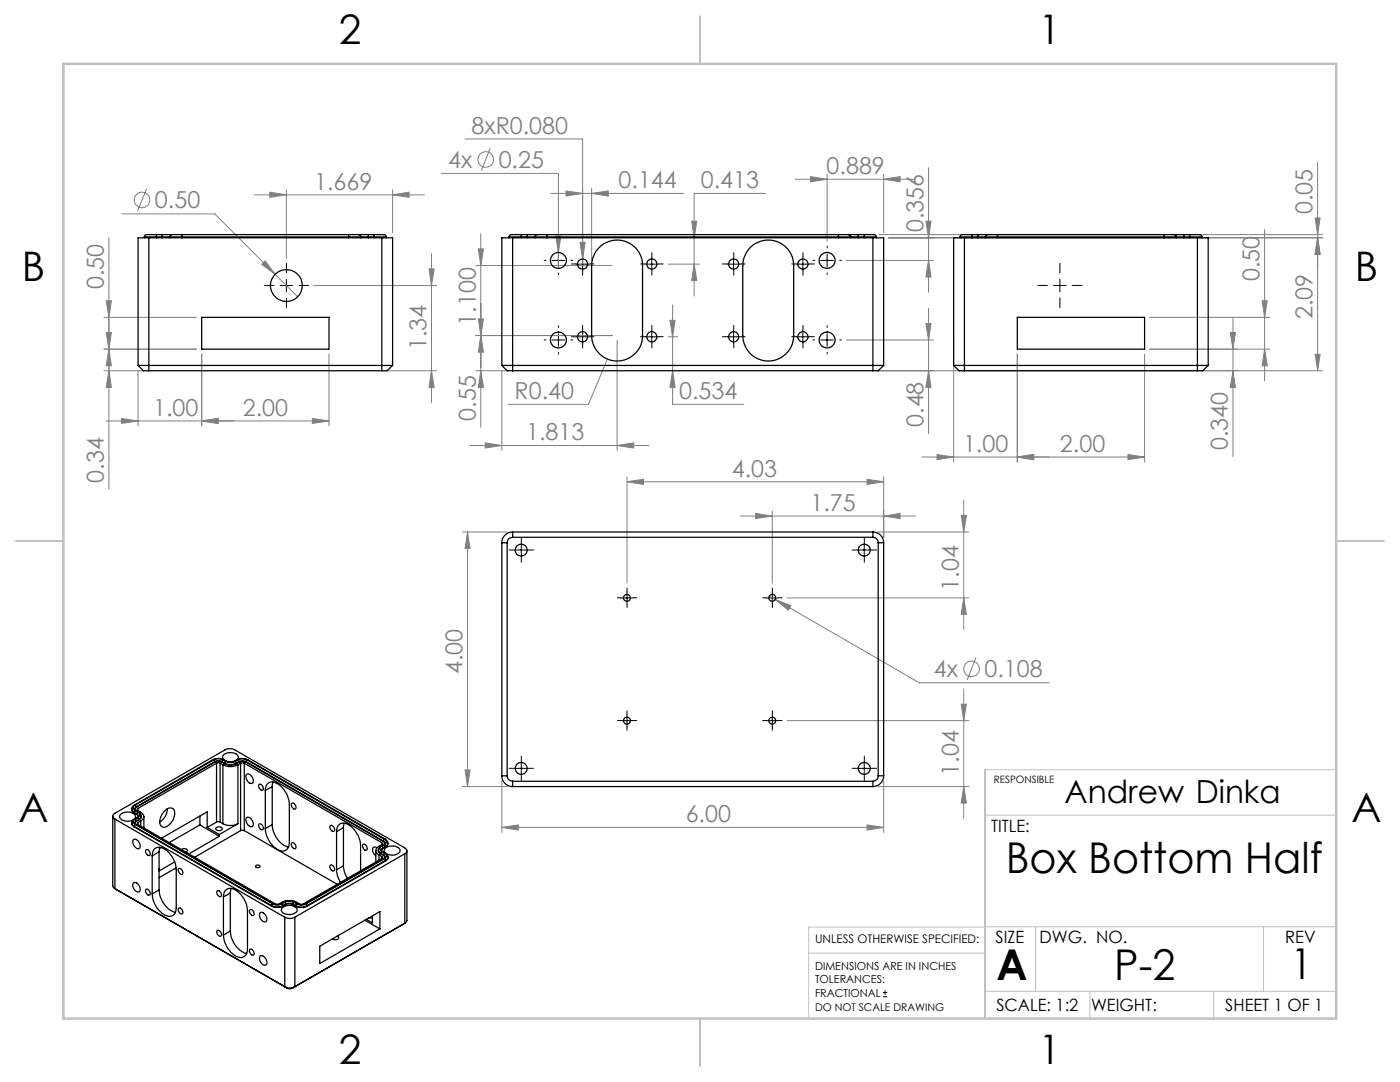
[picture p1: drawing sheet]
<svg xmlns="http://www.w3.org/2000/svg" width="279mm" height="216mm" viewBox="0 0 279 216" stroke-linecap="round" stroke-linejoin="round" font-family="sans-serif">
<g fill="none" stroke="#808080" stroke-width=".2">
<path d="M29.2 37.7l-1.8 4.4M50.8 38.9h33.9M53.8 38.3l3.3 .6-3.3 .5zM57.1 37.9v13.6M78.4 38.9l3.2-.6v1.1zM78.4 37.9v8.6M88.1 34.6h23.3v19M92.8 27.7h23.5v25M97.8 29.6l-1.7 4.4M109.9 38.6h26.5M113 38.1l3.3 .5-3.3 .5zM118.1 38.6l3.3-.5v1z"/>
<path d="M118.1 37.6v14.4M152.8 38.6h-14.3v20.5M158.7 35.8h24M161.7 35.2l3.4 .6-3.4 .5zM165.1 34.7v13.4M176.4 35.8l3.2-.6v1.1zM176.4 34.7v11.8M185.3 33.4v24.9M263 32.4v41.6M21.7 47.4v50.2M24.3 42.7h18.6l12 12M52.9 52l2 2.7-2.7-2z"/>
<path d="M54.9 54.7l4.5 4.5M62.6 57h24.5M85.6 53.7h1l-.5 3.3zM86.1 50.6v29.7M95 53h27.2M95.5 49.7h1l-.5 3.3zM96 46.6v38.7M110.9 47.1h1l-.5 3.3zM115.7 48.4h1.1l-.5 3.3zM133.3 52.7h6.3M138 44.1h1.1l-.6 3.3zM138.5 52.7l.6 3.3h-1.1z"/>
<path d="M168.9 52h17.4M175.4 46.8h88.5M177.3 47.4h86.6M184.8 44.1h1l-.5 3.3zM185.3 52l.5 3.3h-1zM252.4 45.8v30.2M262.5 43.5h1l-.5 3.3zM263 47.4l.5 3.4h-1zM20.7 63.3h18.5M20.7 74h8M21.2 60h1l-.5 3.3zM21.2 66.4h1l-.5 3.3z"/>
<path d="M21.7 69.7l.5 3.3h-1zM21.7 74l.5 3.3h-1zM27.6 73.9v11.1M39.2 69.7h-18.5M40.3 70.7v14.3M65.7 70.7v14.3M77.2 74h9.9M86.1 74l.5 3.3h-1zM95 74h6.3M95 67h27.2M95.5 63.6h1l-.5 3.4zM96 74l.5 3.3h-1z"/>
<path d="M96 67l.5 3.3h-1zM100.2 73.9v16M121.2 71.6l-3.8 9.1h-16M123.2 67.9v22M133.3 67.2h1.9M133.7 63.9h1l-.5 3.3zM134.2 74l.5 3.3h-1zM134.2 60.9v19.8h14.2M168.9 67.8h17.4M175.2 74h88.7M184.8 64.6h1l-.5 3.2zM185.3 61.5v25"/>
<path d="M185.3 74l.5 3.3h-1zM190.3 67.2v25M203 70.7v21.5M228.4 70.7v21.5M229.4 69.7h24M229.4 63.3h24M245.5 66.4h1.1l-.5 3.3zM246.1 74l.5 3.3h-1.1zM246.1 63.3v27.8M251.9 60h1l-.5 3.3zM252.4 69.7l.5 3.3h-1zM262.5 70.7h1l-.5 3.3z"/>
<path d="M21.2 84h44.5M24.2 83.5l3.4 .5-3.4 .5zM40.3 84l3.2-.5v1zM62.3 83.5l3.4 .5-3.4 .5zM93.8 88.9h35.7M96.8 88.4l3.4 .5-3.4 .5zM123.2 88.9l3.3-.5v1zM125.1 96.1l3.3-.5v1.1zM125.1 95.1v21.2M125.1 96.1h51.3M173 95.6l3.4 .5-3.4 .6zM176.4 95.1v12.2"/>
<path d="M184 91.2h44.4M187 90.7l3.3 .5-3.3 .5zM192.3 99.8v25.9M203 91.2l3.3-.5v1zM225.1 90.7l3.3 .5-3.3 .5zM92.3 106.2h9M93.3 106.2l.5 3.2h-1zM93.3 106.2v50.8M147.8 103h34.9M150.8 102.4l3.3 .6-3.3 .5zM153.5 119l1.2 .6M154.1 102v14.3"/>
<path d="M154.7 119.6l3.1 1.3-.5 .8zM154.7 119.6l28.8 16.6h25.9M157.1 119.3h36.3M175.2 106.2h18.2M176.4 103l3.2-.6v1.1zM191.8 102.8h1.1l-.6 3.4zM192.3 119.3l.6 3.3h-1.1zM192.3 137.4v25.9M194.8 131.2l-1.8 4.5M92.3 157h9M92.8 153.6h1l-.5 3.4zM100.2 155.8v10.3"/>
<path d="M157.1 143.8h36.3M175.2 157h18.2M176.4 155.8v10.3M191.8 140.5h1.1l-.6 3.3zM192.3 157l.6 3.2h-1.1zM100.2 165.1l3.2-.5v1zM100.2 165.1h76.2M173 164.6l3.4 .5-3.4 .5z"/>
<circle cx="28.4" cy="39.9" r="1.55"/>
<circle cx="96.9" cy="31.8" r="1.56"/>
<circle cx="193.9" cy="133.5" r="1.56"/>
</g>
<g fill="none" stroke="#000" stroke-width=".2">
<path d="M55.9 57h2.5M57.1 55.7v2.5M110.2 52h2.5M111.4 50.7v2.5M115 52.7h2.5M116.3 51.4v2.5M128.8 52.7h2.5M130.1 51.4v2.5M145.2 52.7h2.5M146.4 51.4v2.5M159 52.7h2.5M160.2 51.4v2.5"/>
<path d="M163.8 52h2.5M165.1 50.7v2.5M210.3 57h2.5M211.5 55.7v2.5M110.2 67.8h2.5M111.4 66.6v2.5M115 67.2h2.5M116.3 66v2.5M128.8 67.2h2.5M130.1 66v2.5M145.2 67.2h2.5M146.4 66v2.5"/>
<path d="M159 67.2h2.5M160.2 66v2.5M163.8 67.8h2.5M165.1 66.6v2.5M102.8 109.7h2.5M104 108.5v2.5M123.9 119.3h2.5M125.1 118v2.5M152.9 119.3h2.5M154.1 118v2.5M171.2 109.7h2.5M172.5 108.5v2.5"/>
<path d="M102.8 153.3h2.5M104 152.1v2.5M123.9 143.8h2.5M125.1 142.6v2.5M152.9 143.8h2.5M154.1 142.6v2.5M171.2 153.3h2.5M172.5 152.1v2.5M176.2 198.9h.9M176.2 198h.9M176.6 197.6v.9"/>
</g>
<g fill="none" stroke="#000" stroke-width=".2" stroke-dasharray="15.2 1.3 1.3 1.3">
<path d="M54.7 57h-2M57.2 54.5v-2M57.2 59.5v1.9M59.7 57h1.9M109 52h-.4M111.5 54.5v.3M111.5 49.5v-.4M114 52h.3M115 52.7h-1M116.3 53.9v1M116.3 51.4v-1M117.5 52.7h1"/>
<path d="M128.8 52.7h-1M130.1 53.9v1M130.1 51.4v-1M131.3 52.7h1.1M145.2 52.7h-1M146.4 53.9v1M146.4 51.4v-1M147.7 52.7h1M159 52.7h-1M160.3 53.9v1M160.3 51.4v-1M161.5 52.7h1"/>
<path d="M162.6 52h-.4M165.1 54.5v.3M165.1 49.5v-.4M167.6 52h.3M209 57h-1.9M211.5 54.5v-2M211.5 59.5v1.9M214 57h2M109 67.8h-.4M111.5 70.3v.4M111.5 65.3v-.3M114 67.8h.3"/>
<path d="M115 67.2h-1M116.3 68.4v1.1M116.3 65.9v-1M117.5 67.2h1M128.8 67.2h-1M130.1 68.4v1.1M130.1 65.9v-1M131.3 67.2h1.1M145.2 67.2h-1M146.4 68.4v1.1M146.4 65.9v-1M147.7 67.2h1"/>
<path d="M159 67.2h-1M160.3 68.4v1.1M160.3 65.9v-1M161.5 67.2h1M162.6 67.8h-.4M165.1 70.3v.4M165.1 65.3v-.3M167.6 67.8h.3M102.8 109.7h-1.2M104 108.5v-1.2M104 111v1.2M105.3 109.7h1.2"/>
<path d="M123.9 119.3h-.7M125.1 118v-.7M126.4 119.3h.7M152.9 119.3h-.7M154.1 118v-.7M155.4 119.3h.7M171.2 109.7h-1.1M172.5 108.5v-1.2M172.5 111v1.2M173.7 109.7h1.2M125.1 120.5v.7M154.1 120.5v.7"/>
<path d="M102.8 153.3h-1.2M104 152.1v-1.2M104 154.6v1.2M105.3 153.3h1.2M123.9 143.8h-.7M125.1 142.5v-.7M125.1 145v.7M126.4 143.8h.7M152.9 143.8h-.7M154.1 142.5v-.7M154.1 145v.7M155.4 143.8h.7"/>
<path d="M171.2 153.3h-1.1M172.5 152.1v-1.2M172.5 154.6v1.2M173.7 153.3h1.2"/>
</g>
<path d="M266.7 153.6h-70.1v49.6M196.6 162.7h70.1M161.4 190.2h35.2M196.6 185h-35.2v18.2M196.6 197.8h70.1M196.6 184.9h70.1M206.7 184.9v12.9M217.5 197.8v5.4M242.2 197.8v5.4M252.2 184.9v12.9" fill="none" stroke="#c0c0c0" stroke-width=".2"/>
<path d="M139.7 3.2v9.5M3.1 107.9h9.6M266.7 107.9h9.5M139.7 203.2v9.6" fill="none" stroke="#c0c0c0" stroke-width=".25"/>
<path d="M12.7 12.7h254v190.5h-254z" fill="none" stroke="#c0c0c0" stroke-width=".5"/>
<g fill="#808080">
<path d="M203 91.2l3.3-.5v1zM187 90.7l3.3 .5-3.3 .5z"/>
<path d="M225.1 90.7l3.3 .5-3.3 .5zM203 91.2l3.3-.5v1z"/>
<path d="M110.9 47.1l.5 3.3 .5-3.3zM115.7 48.4l.6 3.3 .5-3.3zM138.5 52.7l.6 3.3h-1.1zM138 44.1h1.1l-.6 3.3zM133.7 63.9h1l-.5 3.3zM134.2 74l.5 3.3h-1zM154.7 119.6l2.6 2.1 .5-.8zM52.9 52l-.7 .7 2.7 2z"/>
<path d="M53.8 38.3l3.3 .6-3.3 .5zM78.4 38.9l3.2-.6v1.1z"/>
<path d="M40.3 84l3.2-.5v1zM62.3 83.5l3.4 .5-3.4 .5z"/>
<path d="M161.7 35.2l3.4 .6-3.4 .5zM176.4 35.8l3.2-.6v1.1zM96.8 88.4l3.4 .5-3.4 .5zM123.2 88.9l3.3-.5v1z"/>
<path d="M40.3 84l3.2-.5v1zM24.2 83.5l3.4 .5-3.4 .5z"/>
<path d="M118.1 38.6l3.3-.5v1zM113 38.1l3.3 .5-3.3 .5z"/>
<path d="M192.3 119.3l.6 3.3h-1.1zM191.8 102.8h1.1l-.6 3.4z"/>
<path d="M252.4 69.7l.5 3.3h-1zM251.9 60h1l-.5 3.3z"/>
<path d="M263 47.4l.5 3.4h-1zM262.5 43.5h1l-.5 3.3zM185.3 52l.5 3.3h-1zM184.8 44.1h1l-.5 3.3z"/>
<path d="M21.7 69.7l.5 3.3h-1zM21.2 60h1l-.5 3.3z"/>
<path d="M191.8 140.5h1.1l-.6 3.3zM192.3 157l.6 3.2h-1.1zM93.3 106.2l.5 3.2h-1zM92.8 153.6h1l-.5 3.4zM21.2 66.4h1l-.5 3.3zM21.7 74l.5 3.3h-1zM85.6 53.7h1l-.5 3.3zM86.1 74l.5 3.3h-1zM245.5 66.4h1.1l-.5 3.3zM246.1 74l.5 3.3h-1.1z"/>
<path d="M263 47.4l.5 3.4h-1zM262.5 70.7h1l-.5 3.3zM95.5 63.6h1l-.5 3.4zM96 74l.5 3.3h-1zM95.5 49.7h1l-.5 3.3zM96 67l.5 3.3h-1zM184.8 64.6h1l-.5 3.2zM185.3 74l.5 3.3h-1z"/>
<path d="M150.8 102.4l3.3 .6-3.3 .5zM176.4 103l3.2-.6v1.1zM125.1 96.1l3.3-.5v1.1zM173 95.6l3.4 .5-3.4 .6zM100.2 165.1l3.2-.5v1zM173 164.6l3.4 .5-3.4 .5z"/>
</g>
<g fill="none" stroke="#000" stroke-width=".25">
<path d="M28.8 47.3h2.4M28.8 47.3v.1M29.7 47.4h-2.1v25.5M29.7 47.4h46.5M29.7 47.4v26.6M31.2 46.8h-2l-.3 .2-.1 .3M31.2 46.8v.5M31.2 46.8h1.2M31.2 47.3h1.2M31.2 47.3v.1M32.4 46.8h1.9M32.4 47.3h1.5"/>
<path d="M32.4 46.8v.5M32.4 47.3v.1M33.9 47.3h2.4M33.9 47.3v.1M34.3 46.8h2M34.3 46.8l-.3 .2-.1 .3M36.3 46.8v.5M36.3 46.8h33.3M36.3 47.3h33.3M36.3 47.3v.1M69.6 46.8v.5M69.6 46.8h1.9"/>
<path d="M69.6 47.3h2.4M69.6 47.3v.1M71.5 46.8l.3 .1 .2 .4M71.5 46.8h2M72 47.3h1.5M72 47.3v.1M73.5 46.8v.5M73.5 46.8h1.1M73.5 47.3h1.1M73.5 47.3v.1M74.6 46.8v.5M74.6 46.8h2.1l.4 .5"/>
<path d="M74.6 47.3h2.5M74.6 47.3v.1M76.2 47.4h2.2v25.5M76.2 47.4v26.6M77.1 47.3v.1M101.6 47.3h2.4M101.6 47.3v.1M102.3 47.4h-2.1v25.5M102.3 47.4v26.6M102.3 47.4h71.9M104 46.8h-2l-.4 .5M104 46.8v.5"/>
<path d="M104 46.8h1.2M104 47.3h1.2M104 47.3v.1M105.2 46.8h2M105.2 47.3h1.6M105.2 46.8v.5M105.2 47.3v.1M106.8 47.3h2.3M106.8 47.3v.1M107.2 46.8l-.2 .1-.2 .4M107.2 46.8h1.9M109.1 46.8v.5"/>
<path d="M109.1 46.8h58.2M109.1 47.3h58.2M109.1 47.3v.1M119.3 49.7a5.1 5.1 0 0 1 5.6-1.5 5.1 5.1 0 0 1 3.3 4.8v14a5.1 5.1 0 0 1-5 5 5.1 5.1 0 0 1-5.1-5v-14.6l.3-1.1zM149.8 49.3a5.1 5.1 0 0 1 5.5-1 5.1 5.1 0 0 1 3.1 4.7v14a5.1 5.1 0 0 1-5.1 5 5.1 5.1 0 0 1-5.1-5l.1-14.6 .5-1.7zM167.3 46.8v.5M167.3 47.3h2.5M167.3 46.8h2M167.3 47.3v.1M169.3 46.8l.2 .1 .3 .4M169.3 46.8h2M169.8 47.3h1.5"/>
<path d="M169.8 47.3v.1M171.3 46.8v.5M171.3 46.8h1.2M171.3 47.3h1.2M171.3 47.3v.1M172.5 46.8v.5M172.5 46.8h2l.3 .2 .1 .3M172.5 47.3h2.4M172.5 47.3v.1M174.2 47.4h2.2v25.5M174.2 47.4v26.6M174.9 47.3v.1"/>
<path d="M191.6 47.3h2.4M191.6 47.3v.1M192.5 47.4h-2.2v25.5M192.5 47.4h46.5M192.5 47.4v26.6M194 46.8v.5M194 46.8h-2.1l-.3 .5M194 46.8h1.2M194 47.3h1.2M194 47.3v.1M195.2 46.8v.5M195.2 46.8h1.9"/>
<path d="M195.2 47.3h1.5M195.2 47.3v.1M196.7 47.3h2.4M196.7 47.3v.1M197.1 46.8l-.2 .1-.2 .4M197.1 46.8h2M199.1 46.8v.5M199.1 46.8h33.2M199.1 47.3h33.2M199.1 47.3v.1M232.3 47.3h2.5M232.3 46.8v.5"/>
<path d="M232.3 46.8h2M232.3 47.3v.1M234.3 46.8l.3 .1 .2 .4M234.3 46.8h2M234.8 47.3h1.5M234.8 47.3v.1M236.3 46.8v.5M236.3 46.8h1.1M236.3 47.3h1.1M236.3 47.3v.1M237.4 47.3h2.5M237.4 46.8h2.1l.4 .5"/>
<path d="M237.4 46.8v.5M237.4 47.3v.1M239 47.4h2.1v25.5M239 47.4v26.6M239.9 47.3v.1M27.6 72.9h50.8M27.6 72.9l1 1.1h1.1M29.7 74h46.5M40.3 63.3h25.4v6.4h-25.4zM78.4 72.9l-1.1 1.1h-1.1M100.2 72.9h76.2M100.2 72.9l1 1.1h1.1"/>
<path d="M102.3 74h71.9M176.4 72.9l-1.1 1.1h-1.1M190.3 72.9h50.8M190.3 72.9l1.1 1.1h1.1M192.5 74h46.5M203 63.3h25.4v6.4h-25.4zM241.1 72.9l-1.1 1.1h-1M100.2 108.3v46.5M100.2 108.3h1M101.2 108.3v46.5M102.3 107.2a1.08 1.08 0 0 0-1.1 1.1M102.3 106.2a2.17 2.17 0 0 0-2.1 2.1"/>
<path d="M102.3 106.2v1M102.3 107.2h71.9M102.3 106.2h71.9M174.2 107.2a1.03 1.03 0 0 1 1.1 1.1M174.2 106.2a2.17 2.17 0 0 1 2.2 2.1M174.2 106.2v1M175.3 108.3h1.1M175.3 108.3v46.5M176.4 108.3v46.5M42.5 151.6a2.46 2.46 0 0 1 2.1 0M42.5 151.6h.2M42.5 151.6l-15.7 9.1"/>
<path d="M42.7 151.6l.2 .4M42.7 151.6a1.83 1.83 0 0 1 1.8 0M42.7 151.6l-15.7 9.1M42.9 152.1a1.5 1.5 0 0 1 1.4 0M42.9 152a1.5 1.5 0 0 1 1.4 0M42.9 152.1l-15.7 9M42.9 152l-15.7 9M42.9 152v.1M43.2 152.3l.3-.1 .4 .1M43.2 152.3l-15.7 9M43.2 152.3v11.7M43.9 152.3l.6 .3"/>
<path d="M43.9 152.3v11.7M44.3 152.1l.5 .3M44.3 152l.5 .3M44.3 152v.1M44.5 152.6a3.4 3.4 0 0 0 3 0M44.5 151.6l-.2 .4M44.5 152.6v11.8M44.5 151.6l.5 .3M44.6 151.6h-.1M44.6 151.6l.6 .3M44.7 151.6a.73 .73 0 0 1-.3-.8 .73 .73 0 0 1 .7-.5 1.79 1.79 0 0 1 2.5 .8l-.3 .5M44.8 152.4a2.45 2.45 0 0 0 2.3 0"/>
<path d="M44.8 152.3a2.45 2.45 0 0 0 2.3 0M44.8 152.3v.1M45 151.8a2.56 2.56 0 0 0 1.9 0M45 151.9l-.2 .4M45 151.9a2.17 2.17 0 0 0 1.9 0M45.2 151.9h.1a1.58 1.58 0 0 0 1.5 0M45.2 151.9h-.2M46.8 151.9h.1M46.9 151.9l.2 .4M47.1 152.3v.1M47.3 151.6a2.19 2.19 0 0 1 2.2 0M47.3 151.6h.1"/>
<path d="M47.3 151.6l-.5 .3M47.4 151.6l.3 .4M47.4 151.6a2.17 2.17 0 0 1 1.9 0M47.4 151.6l-.5 .3M47.5 152.6v11.8M47.7 152.1a1.57 1.57 0 0 1 1.4 0M47.7 152a1.57 1.57 0 0 1 1.4 0M47.7 152l-.6 .3M47.7 152.1l-.6 .3M47.7 152v.1M48 152.3h.8M48 152.3l-.5 .3"/>
<path d="M48 152.3v13.4M48.8 152.3l27.4 15.8M48.8 152.3v13.4M49.1 152.1l27.4 15.8M49.1 152l27.4 15.8M49.1 152v.1M49.2 154.5a1.24 1.24 0 0 1 1.2 1.8 1.24 1.24 0 0 1-1.2-1.8zM49.3 151.6l-.2 .4M49.3 151.6h.2M49.3 151.6l27.4 15.9M49.5 151.6l27.4 15.8M51.7 156.6a.67 .67 0 0 1 .7 .3 .67 .67 0 0 1-.1 .8 .88 .88 0 0 1-.6-1.1z"/>
<path d="M53 157.7a1.48 1.48 0 0 1 .7-1.6 1.48 1.48 0 0 1 1.8 .4 5.4 5.4 0 0 1 2.2 4v7.6a1.49 1.49 0 0 1-.7 1.6 1.49 1.49 0 0 1-1.8-.3 5.3 5.3 0 0 1-2.2-4.1M53 157.7v7.6M54.3 157l-1.3 .7M54.3 157v7.5M54.5 156l-.2 1M100.2 154.8a2.17 2.17 0 0 0 2.1 2.2M100.2 154.8h1M101.2 154.8a1.08 1.08 0 0 0 1.1 1.1M102.3 155.9v1.1M102.3 157h71.9M102.3 155.9h71.9M174.2 155.9v1.1"/>
<path d="M175.3 154.8a1.03 1.03 0 0 1-1.1 1.1M175.3 154.8h1.1M176.4 154.8a2.17 2.17 0 0 1-2.2 2.2M22.5 162.9v13.8l.1 .4 .3 .2M22.9 163.4a.61 .61 0 0 1-.4-.5 .61 .61 0 0 1 .4-.6l22-12.7a2.17 2.17 0 0 1 2 0l33.9 19.6a.61 .61 0 0 1 .4 .6 .61 .61 0 0 1-.4 .6M22.9 163.4l33.9 19.6M22.9 177.3l34.4 19.9M22.9 163.4v13.9M22.9 177.3l.5 .3M24.2 162.4a2.02 2.02 0 0 1 2.8 .4 1.37 1.37 0 0 1-1.8 1 .99 .99 0 0 1-1.2-1.1zM26.3 161.4v.4l.4 .4M26.3 161.4v.3l.4 .4"/>
<path d="M26.3 164.2l.1 .4 .4 .4M26.3 164.2l.1 .3 .4 .4M26.7 167.5a1.21 1.21 0 0 1 1.1 1.8 1.24 1.24 0 0 1-1.1-1.8zM26.7 176.1a1.17 1.17 0 0 1 1.1 .6 1.17 1.17 0 0 1-.1 1.3 1.29 1.29 0 0 1-1-1.9zM26.7 162.2l.6 .3M26.7 162.1l.6 .3M26.7 162.1v.1M26.8 165l27.4 15.8M26.8 164.9l27.4 15.8M26.8 164.9v.1M26.8 160.7l-.4 .3-.1 .4M26.8 160.7h.2"/>
<path d="M26.8 163.4l-.3 .4-.2 .4M26.8 163.4h.2M27 161.7l-.3 .4M27 160.7a.58 .58 0 0 0-.4 .5 .58 .58 0 0 0 .4 .5M27 160.7l.2 .3M27 161.7l.5 .4M27 164.5l-.2 .4M27 163.4a.55 .55 0 0 0-.4 .6 .55 .55 0 0 0 .4 .5M27 163.4l.2 .4M27 164.5h.1M27 164.5l27.4 15.8M27.1 161.7h-.1"/>
<path d="M27.1 161.7l.6 .3M27.1 164.5l27.4 15.8M27.2 161a.36 .36 0 0 0-.4 .3 .36 .36 0 0 0 .3 .4M27.2 161.1l-.3 .4M27.2 161v.1M27.2 163.8a.36 .36 0 0 0-.3 .3 .36 .36 0 0 0 .2 .4M27.2 163.9l-.3 .4M27.2 163.8v.1M27.3 162.4a.36 .36 0 0 1 .3 .3 .36 .36 0 0 1-.2 .4M27.3 162.5l.3 .4M27.3 162.4v.1M27.4 163.1h.1"/>
<path d="M27.4 163.1l-.6 .3M27.5 161.3l-.1 .2 .1 .2M27.5 161.7l.6 .4a.91 .91 0 0 1 .6 .8 .91 .91 0 0 1-.6 .9M27.5 163.1l.2 .4M27.5 162.1a.55 .55 0 0 1 .4 .5 .55 .55 0 0 1-.4 .5M27.5 162.1l-.2 .3M27.5 161.3v.4M27.5 163.1l-.5 .3M27.6 164.1l-.2 .2 .2 .2M27.6 164.5l27.4 15.9h.5a3.9 3.9 0 0 1 4.5 0h.5l15.7-9.1M27.6 164.1v.4M27.7 162l.4 .5 .1 .3"/>
<path d="M27.7 162l-.2 .1M27.7 163.6l-.5 .3M27.7 163.5l-.5 .3M27.7 163.5v.1M28.1 163.8l-.5 .3M28.1 163.8v1.1M28.2 162.8v.4l-.5 .4M28.2 162.8v.3l-.5 .4M28.7 162.9v2.3M29.2 177.4a.78 .78 0 0 1 .6 1.2 .78 .78 0 0 1-.6-1.2zM29.2 169.5a.78 .78 0 0 1 .6 1.2 .78 .78 0 0 1-.6-1.2zM30.4 170.8a1.49 1.49 0 0 1 .8-1.6 1.49 1.49 0 0 1 1.7 .3 5.3 5.3 0 0 1 2.3 4v7.7a1.48 1.48 0 0 1-.8 1.5 1.48 1.48 0 0 1-1.8-.3 5.1 5.1 0 0 1-2.2-4"/>
<path d="M30.4 170.8v7.6M31.7 177.6a5 5 0 0 0 3.3 4.4M31.7 170l-1.3 .8M31.7 177.6l-1.3 .8M31.7 170v7.6M31.7 173.4h.1M31.9 169.1l-.2 .9M32.1 169.1l-.2 .1M32.7 161.9a1.18 1.18 0 0 1 2-.2 2.78 2.78 0 0 1-2.1 3.4 1.22 1.22 0 0 1-.6-1.8zM33.4 161.4a3.3 3.3 0 0 1-1.5 2.6M34.9 172l-3.1 1.8v-.4M35.1 173.2l-3.4 1.9"/>
<path d="M35.7 173.3a.72 .72 0 0 1 .7 .4 .72 .72 0 0 1-.1 .8 .83 .83 0 0 1-.6-1.2zM36.2 169.5a.71 .71 0 0 1 1.2 .3l-.3 .2M39.9 164.6l3.9 2.3M39.9 164.6l-6.1 3.5M39.9 162.8v1.8M41.3 165.1v-3.1l-9.1 5.3M41.3 165.1l2.5 1.4M43.1 165.2a.72 .72 0 0 1 1.2 .3 .71 .71 0 0 1-.6 .3 .71 .71 0 0 1-.6-.5zM43.2 164l.3-.1 .4 .1M43.2 164l-1.9 1.1M43.3 177.8a.67 .67 0 0 1 .8 .3 .67 .67 0 0 1-.1 .8 .88 .88 0 0 1-.7-1.1zM43.8 166.9l-6.1 3.5"/>
<path d="M43.8 166.5v.4M43.9 164l.6 .4M44.5 164.4a3.4 3.4 0 0 0 3 0M44.6 179a1.48 1.48 0 0 1 .8-1.6 1.48 1.48 0 0 1 1.7 .3 5.1 5.1 0 0 1 2.3 4.1v7.5a1.49 1.49 0 0 1-.8 1.6 1.49 1.49 0 0 1-1.8-.3 5.3 5.3 0 0 1-2.2-4M44.6 179v7.6M46 178.2l-1.4 .8M46 178.2v7.6M46.1 177.3l-.1 .9M47.5 164.4l-3.7 2.1M48 165.7h.8M48 165.7l-9.2 5.4M48.8 165.7l18.5 10.8"/>
<path d="M49.2 163.2a.91 .91 0 0 1 1.2 .8 .6 .6 0 0 1 0 .9 .6 .6 0 0 1-.9-.3 1.38 1.38 0 0 1-.3-1.4zM51.1 172.7a.37 .37 0 0 1 .5-.1 .37 .37 0 0 1 .2 .5 .37 .37 0 0 1-.6 .1 .37 .37 0 0 1-.1-.5zM51.7 164.5a.67 .67 0 0 1 .7 .3 .67 .67 0 0 1-.1 .8 .88 .88 0 0 1-.6-1.1zM54.3 164.5a4.9 4.9 0 0 0 3.3 4.5M54.3 164.5l-1.3 .8M58.2 160.3a.69 .69 0 0 1 .7 .2 .69 .69 0 0 1 .2 .8 .43 .43 0 0 1-.5 .1 .43 .43 0 0 1-.3-.4zM58.2 168.2a.69 .69 0 0 1 .7 .2 .69 .69 0 0 1 .2 .8 .43 .43 0 0 1-.5 .1 .43 .43 0 0 1-.3-.4zM65.9 172.7a.71 .71 0 0 1 .7 .2 .71 .71 0 0 1 .2 .7 .5 .5 0 0 1-.6 .1 .5 .5 0 0 1-.3-.5zM66 164.7a.78 .78 0 0 1 .6 1.2 .78 .78 0 0 1-.6-1.2zM67.2 165.9a1.49 1.49 0 0 1 .7-1.6 1.49 1.49 0 0 1 1.8 .3 5.6 5.6 0 0 1 2.3 4.1v5.1M67.2 173.6a4.7 4.7 0 0 0 .8 2.5M67.2 165.9v7.7"/>
<path d="M68.5 172.8a4.9 4.9 0 0 0 .9 2.5M68.5 165.1l-1.3 .8M68.5 172.8l-1.3 .8M68.5 165.1v7.7M68.7 164.3l-.2 .8M72.4 168.5a.68 .68 0 0 1 .8 .3 .68 .68 0 0 1-.1 .9 .93 .93 0 0 1-.7-1.2zM75 169.7v2.3M75.2 169.2a.53 .53 0 0 0-.7-.1 .53 .53 0 0 0-.1 .7l.6 1M75.6 170.6l.6 .3M75.6 170.6v1.1M76 170.3l-.5-.7 .1 .4 .4 .4M76 170.4l.6 .3"/>
<path d="M76 170.3l.6 .3M76 170.3v.1M76.1 168.8l-.5 .5-.1 .3M76.1 168.8h.1M76.2 168.6l-.6 .2a.91 .91 0 0 0-.6 .9 .91 .91 0 0 0 .6 .9M76.2 168.1l.1 .2-.1 .3M76.2 168.1v.5M76.2 170.9l.1 .2-.1 .2M76.2 169.9l-.2 .4M76.2 168.8a.55 .55 0 0 0-.4 .6 .55 .55 0 0 0 .4 .5M76.2 168.8l.2 .4M76.2 169.9h.1"/>
<path d="M76.2 170.9v.4M76.2 169.9l.6 .4M76.3 169.9l.6 .3M76.4 169.2a.36 .36 0 0 0-.3 .3 .36 .36 0 0 0 .2 .4M76.4 169.3l-.3 .4M76.4 169.2v.1M76.5 167.8a.36 .36 0 0 1 .3 .3 .36 .36 0 0 1-.2 .4M76.5 167.9l.3 .4M76.5 167.8v.1M76.6 170.6a.38 .38 0 0 1 .2 .3 .38 .38 0 0 1-.2 .4M76.6 170.7l.2 .4M76.6 170.6v.1"/>
<path d="M76.6 168.5h.1M76.6 168.5l-.5 .3M76.6 171.3h.2M76.6 171.3l-15.7 9M76.7 168.5l.2 .4M76.7 167.5a.55 .55 0 0 1 .4 .5 .55 .55 0 0 1-.4 .5M76.7 167.5l-.2 .3M76.7 168.5l-.5 .3M76.8 171.3l.2 .4M76.8 170.3a.55 .55 0 0 1 .4 .5 .55 .55 0 0 1-.4 .5M76.8 170.3l-.2 .3M76.8 171.3l-15.7 9.1"/>
<path d="M76.9 167.4l.4 .5 .1 .3M76.9 167.4l-.2 .1M76.9 170.2l.4 .3 .1 .5M76.9 170.2l-.1 .1M76.9 169l-.5 .3M76.9 168.9l-.5 .3M76.9 168.9v.1M77 171.8l-15.7 9M77 171.7l-15.7 9M77 171.7v.1M77 169.2a2.02 2.02 0 0 1 2.8 .4 1.42 1.42 0 0 1-1.8 1 .99 .99 0 0 1-1.2-1.2zM77.4 168.2l-.1 .5-.4 .3"/>
<path d="M77.4 168.2v.3l-.5 .4M77.4 171l-.1 .5-.3 .3M77.4 171l-.1 .4-.3 .3M80.8 170.4l-22 12.6M80.8 170.4v13.8M81.2 169.8v13.9l-.1 .3-.3 .2M35.7 181.2a.72 .72 0 0 1 .7 .4 .72 .72 0 0 1-.1 .8 .83 .83 0 0 1-.6-1.2zM43.3 185.7a.67 .67 0 0 1 .8 .3 .67 .67 0 0 1-.1 .8 .88 .88 0 0 1-.7-1.1zM46 185.8a4.9 4.9 0 0 0 3.2 4.5M46 185.8l-1.4 .8M49.8 189.5a.68 .68 0 0 1 .8 .2 .68 .68 0 0 1 .1 .7 .43 .43 0 0 1-.5 .2 .43 .43 0 0 1-.3-.4l-.1-.3zM49.9 181.5a.72 .72 0 0 1 .7 .4 .72 .72 0 0 1-.1 .8 .83 .83 0 0 1-.6-1.2z"/>
<path d="M51.9 182.2a1.1 1.1 0 0 1 1.4 1.1 .55 .55 0 0 1-.4 .7 .55 .55 0 0 1-.7-.4 1.51 1.51 0 0 1-.3-1.4zM51.9 190.8a1.1 1.1 0 0 1 1.4 1.2 .55 .55 0 0 1-.4 .6 .55 .55 0 0 1-.7-.3 1.51 1.51 0 0 1-.3-1.5zM54.2 180.8a2.43 2.43 0 0 0 2.3 0M54.2 180.7a2.43 2.43 0 0 0 2.3 0M54.2 180.7v.1M54.4 180.3l-.2 .4M54.4 180.3a2.17 2.17 0 0 0 1.9 0M54.4 180.3h.1M54.5 180.3l.6 .2 1-.2M56.1 180.3h.2M56.3 180.3l.2 .4M56.3 181.2a2.06 2.06 0 0 1 3 .3 1.42 1.42 0 0 1-1.9 1 1.11 1.11 0 0 1-1.2-1.1z"/>
<path d="M56.5 180.7v.1M56.7 180a2.19 2.19 0 0 1 2.1 0M56.7 180h.1M56.7 180l-.6 .3M56.8 180l.2 .4M56.8 180a2.17 2.17 0 0 1 1.9 0M56.8 180l-.5 .3M56.8 183a2.17 2.17 0 0 0 2 0M56.8 196.9a2.17 2.17 0 0 0 2 0M56.8 183v13.9M56.8 196.9l.5 .3M57 180.5a1.57 1.57 0 0 1 1.5 0"/>
<path d="M57 180.4a1.57 1.57 0 0 1 1.5 0M57 180.5l-.5 .3M57 180.4l-.5 .3M57 180.4v.1M57.3 197.2l.4 .1 .6-.1M58.5 180.5l.5 .3M58.5 180.4l.5 .3M58.5 180.4v.1M58.7 180l-.2 .4M58.7 180h.1M58.7 180l.5 .4M58.8 180l.6 .3"/>
<path d="M58.8 183v13.9M58.8 196.9l-.5 .3M59 180.8a2.67 2.67 0 0 0 2.3 0M59 180.7a2.37 2.37 0 0 0 2.3 0M59 180.7v.1M59.2 180.4l-.2 .3M59.2 180.4a2.09 2.09 0 0 0 1.9 0M59.4 180.3l.5 .2 1-.2M59.4 180.3l-.2 .1M60.9 180.3l.2 .1M61.1 180.4l.2 .3M61.3 180.7v.1"/>
<path d="M63.8 188.8l12-6.9v3.4l-12 7zM67.3 186.8a.37 .37 0 0 1 .3 .4 .37 .37 0 0 1-.5 .3l-.7-.2M72.8 183.6l3 1.7M74.3 183.1h-.7M74.3 182.7v1.4l-1.2-.7M80.8 184.2l-22.5 13M80.8 184.2l-.5 .3"/>
<circle cx="57.2" cy="57" r="3.2"/>
<circle cx="111.4" cy="52" r="1.59"/>
<circle cx="116.3" cy="52.7" r="1"/>
<circle cx="130.1" cy="52.7" r="1"/>
<circle cx="146.4" cy="52.7" r="1"/>
<circle cx="160.2" cy="52.7" r="1.01"/>
<circle cx="165.1" cy="52" r="1.59"/>
<circle cx="111.4" cy="67.8" r="1.59"/>
<circle cx="116.3" cy="67.2" r="1"/>
<circle cx="130.1" cy="67.2" r="1"/>
<circle cx="146.4" cy="67.2" r="1"/>
<circle cx="160.2" cy="67.2" r="1.01"/>
<circle cx="165.1" cy="67.8" r="1.59"/>
<circle cx="104" cy="109.8" r="1.18"/>
<circle cx="125.1" cy="119.3" r=".69"/>
<circle cx="154.1" cy="119.3" r=".69"/>
<circle cx="172.5" cy="109.8" r="1.18"/>
<circle cx="104" cy="153.3" r="1.19"/>
<circle cx="125.1" cy="143.8" r=".68"/>
<circle cx="154.1" cy="143.8" r=".68"/>
<circle cx="172.5" cy="153.3" r="1.19"/>
</g>
<g font-size="8.5">
<text x="200.7" y="174.2">Box Bottom Half</text>
<text x="198.9" y="195.5">A</text>
<text x="222.4" y="195.5">P-2</text>
<text x="257.6" y="195.4">1</text>
</g>
<g font-size="8.1">
<text x="67.6" y="8.9">2</text>
<text x="207.3" y="8.9">1</text>
<text x="4.4" y="56.2">B</text>
<text x="270.4" y="56.2">B</text>
<text x="3.7" y="164.1">A</text>
<text x="269.7" y="164.1">A</text>
<text x="67.6" y="212.4">2</text>
<text x="207.3" y="212.4">1</text>
</g>
<text font-size="6.3" x="212.4" y="160.3">Andrew Dinka</text>
<g font-size="4.7" fill="#808080">
<text x="94.1" y="26.7">8xR0.080</text>
<text x="89.4" y="33.5">4x</text>
<text x="99.5" y="33.5">0.25</text>
<text x="165" y="34.7">0.889</text>
<text x="30.9" y="41.6">0.50</text>
<text x="62.7" y="37.8">1.669</text>
<text x="123.5" y="37.6">0.144</text>
<text x="139.9" y="37.6">0.413</text>
<text x="184.3" y="46.4" transform="rotate(-90 184.3 46.4)">0.356</text>
<text x="262" y="42.7" transform="rotate(-90 262 42.7)">0.05</text>
<text x="20.7" y="57.7" transform="rotate(-90 20.7 57.7)">0.50</text>
<text x="251.4" y="56.1" transform="rotate(-90 251.4 56.1)">0.50</text>
<text x="95" y="65" transform="rotate(-90 95 65)">1.100</text>
<text x="262" y="63.7" transform="rotate(-90 262 63.7)">2.09</text>
<text x="85.1" y="69.9" transform="rotate(-90 85.1 69.9)">1.34</text>
<text x="30.6" y="83">1.00</text>
<text x="48.4" y="83">2.00</text>
<text x="95" y="84" transform="rotate(-90 95 84)">0.55</text>
<text x="102.7" y="79.6">R0.40</text>
<text x="135.5" y="79.6">0.534</text>
<text x="105" y="87.9">1.813</text>
<text x="184.3" y="85.2" transform="rotate(-90 184.3 85.2)">0.48</text>
<text x="245.1" y="89.8" transform="rotate(-90 245.1 89.8)">0.340</text>
<text x="146.1" y="95.1">4.03</text>
<text x="192.2" y="90.2">1.00</text>
<text x="211.5" y="90.2">2.00</text>
<text x="20.7" y="96.3" transform="rotate(-90 20.7 96.3)">0.34</text>
<text x="161.7" y="101.9">1.75</text>
<text x="191.4" y="117.8" transform="rotate(-90 191.4 117.8)">1.04</text>
<text x="92.3" y="134.5" transform="rotate(-90 92.3 134.5)">4.00</text>
<text x="186.4" y="135.2">4x</text>
<text x="196.5" y="135.2">0.108</text>
<text x="191.4" y="154.8" transform="rotate(-90 191.4 154.8)">1.04</text>
<text x="136.8" y="164.1">6.00</text>
</g>
<g font-size="3.4">
<text x="197.8" y="166">TITLE:</text>
<text x="198.7" y="188.1">SIZE</text>
<text x="207.5" y="188.1">DWG. NO.</text>
<text x="256.5" y="188.2">REV</text>
<text x="198.8" y="201.7">SCALE: 1:2</text>
<text x="217.7" y="201.8">WEIGHT:</text>
<text x="244.5" y="201.7">SHEET 1 OF 1</text>
</g>
<text font-size="2.4" x="162.7" y="188.1">UNLESS OTHERWISE SPECIFIED:</text>
<g font-size="2.2">
<text x="162.7" y="193.6">DIMENSIONS ARE IN INCHES</text>
<text x="162.7" y="196.2">TOLERANCES:</text>
<text x="162.7" y="198.9">FRACTIONAL</text>
</g>
<text font-size="2.1" x="162.7" y="201.7">DO NOT SCALE DRAWING</text>
<text font-size="2" x="198.3" y="156.2">RESPONSIBLE</text>
</svg>
